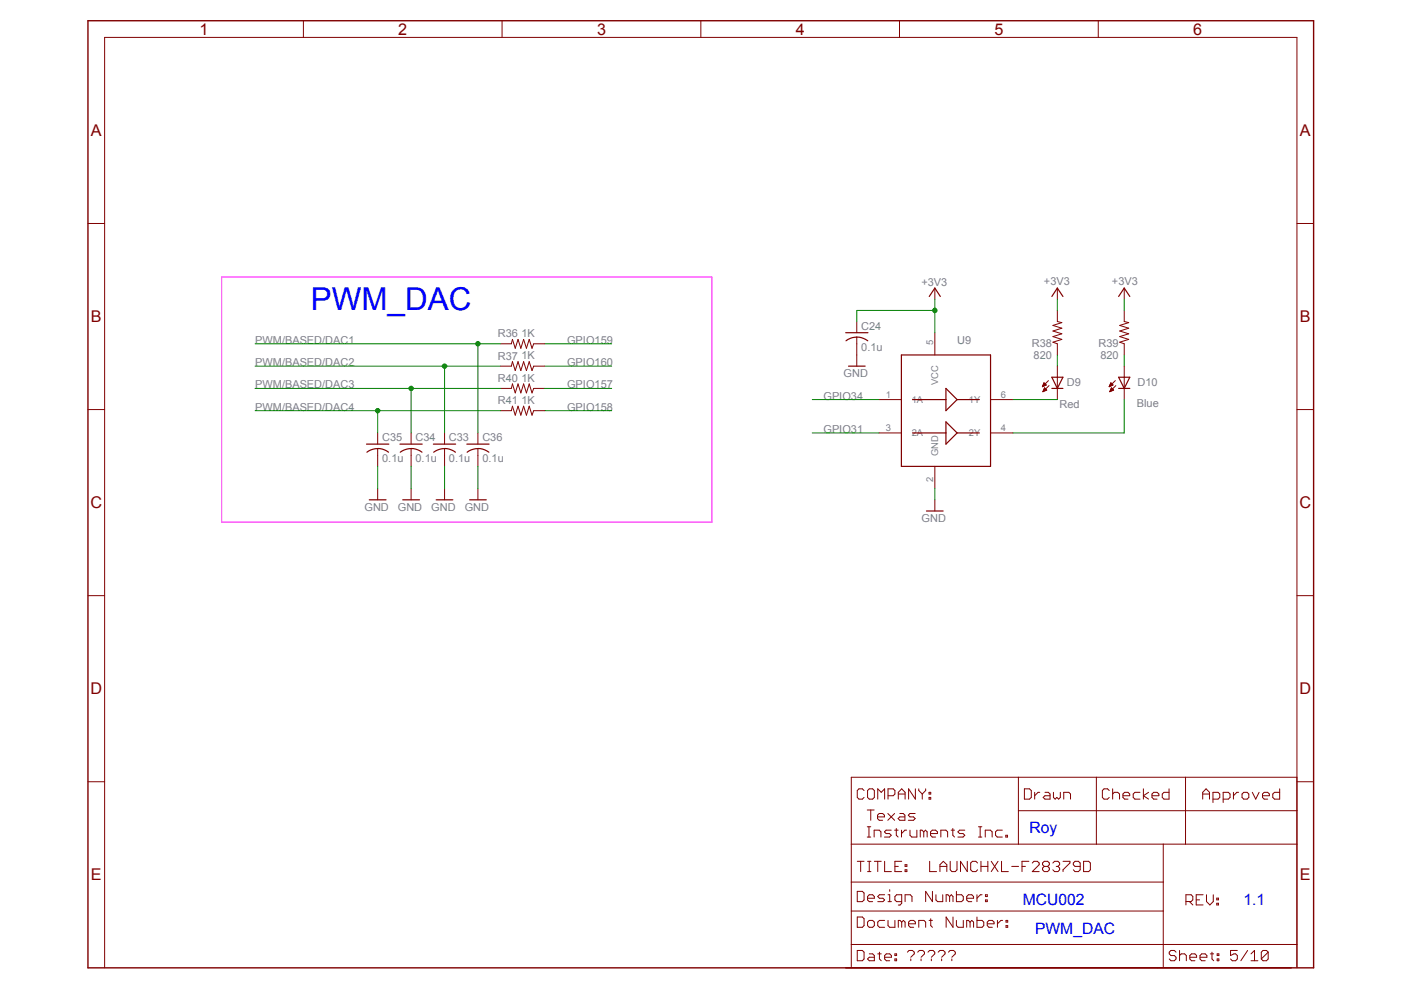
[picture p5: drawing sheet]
<svg xmlns="http://www.w3.org/2000/svg" width="297mm" height="210mm" viewBox="0 0 297 210" stroke-linecap="round" stroke-linejoin="round" font-family="sans-serif">
<path d="M47 58.7h103.9v52h-103.9z" fill="none" stroke="#f0f" stroke-width=".21"/>
<g fill="none" stroke="#800000" stroke-width=".21">
<path d="M64.3 4.4v3.5M106.4 4.4v3.5M148.6 4.4v3.5M190.7 4.4v3.5M232.9 4.4v3.5M18.6 47.4h3.6M275 47.4h3.5M106.1 72.9h2.3l.2-.9 .6 1.8 .6-1.8 .6 1.8 .6-1.8 .6 1.8 .6-1.8 .6 1.8 .4-.9h2.3M106.1 77.6h2.3l.2-.9 .6 1.9 .6-1.9 .6 1.9 .6-1.9 .6 1.9 .6-1.9 .6 1.9 .4-1h2.3M181.7 68.2v2.3M181.7 71.5v6.1M198.2 61.1v2.4"/>
<path d="M198.2 70.5v4.8M224.2 61.1v2.4M224.2 65.8v2.4l.9 .2-1.9 .6 1.9 .6-1.9 .6 1.9 .6-1.9 .6 1.9 .6-1.9 .6 1 .3v2.4M224.2 77.6v7.1M238.4 61.1v2.4M238.4 65.8v2.4l.9 .2-1.9 .6 1.9 .6-1.9 .6 1.9 .6-1.9 .6 1.9 .6-1.9 .6 1 .3v2.4M238.4 77.6v7.1M18.6 86.8h3.6M80.1 91.8v2.4M80.1 95.1v3.8M87.2 91.8v2.4M87.2 95.1v3.8"/>
<path d="M94.3 91.8v2.4M94.3 95.1v3.8M101.3 91.8v2.4M101.3 95.1v3.8M106.1 82.4h2.3l.2-1 .6 1.9 .6-1.9 .6 1.9 .6-1.9 .6 1.9 .6-1.9 .6 1.9 .4-.9h2.3M106.1 87.1h2.3l.2-1 .6 1.9 .6-1.9 .6 1.9 .6-1.9 .6 1.9 .6-1.9 .6 1.9 .4-.9h2.3M186.4 84.7h4.7M186.4 91.8h4.7M198.2 98.9v4.7M210 84.7h4.7M210 91.8h4.7M221 81.9h.2"/>
<path d="M221.1 81.8h.4M221.1 81.7h.7M221.1 83h.2M221.2 81.6h.5M221.2 82.9h.3M221.2 81.4h.4M221.2 82.8h.6M221.3 81.3h.2M221.3 82.6h.6M221.3 81.2h.1M221.3 82.5h.5M221.3 81.2l.5 .4-.8 .4z"/>
<path d="M221.4 82.4h.3M221.4 82.3h.2M221.5 82.2l.4 .5-.8 .4zM222.3 80.7l-1.3 1.3M222.4 81.8l-1.3 1.3M235.2 81.9h.2M235.3 81.8h.4M235.3 81.7h.6M235.3 83h.2M235.4 81.6h.5M235.4 82.9h.3M235.4 81.4h.4"/>
<path d="M235.4 82.8h.6M235.5 81.3h.2M235.5 82.6h.6M235.5 81.2h.1M235.5 82.5h.5M235.5 81.2l.5 .4-.8 .4zM235.6 82.4h.2M235.6 82.3h.1M235.6 82.2l.5 .5-.8 .4zM236.5 80.7l-1.3 1.3M236.6 81.8l-1.3 1.3M275 86.8h3.5"/>
<path d="M80.1 103.6v2.4M87.2 103.6v2.4M94.3 103.6v2.4M101.3 103.6v2.4M198.2 106v2.3M18.6 126.3h3.6M275 126.3h3.5M18.6 165.7h3.6M180.5 179h94.5M183.2 167.6l-.4-.3h-.7l-.3 .3v1.5l.3 .3h.7l.4-.3M183.9 171.7h1.4M183.9 177.5h.7"/>
<path d="M183.9 175.3h.7M184.2 175.3v2.2M184.3 167.3h.7l.4 .3v1.5l-.4 .3h-.7l-.4-.3v-1.5zM184.6 171.7v2.2M186.1 173.2h1.4v-.4l-.4-.3h-.7l-.3 .3v.8l.3 .3h.7M186.8 177.5v-1.1l-.4-.4h-1.1v1.5M187.6 169.4v-2.1l-.8 .7-.7-.7v2.1M188.2 172.5l1.5 1.4M188.3 168.7h1.1l.3-.3v-.8l-.3-.3h-1.1v2.1M189 176h-1.1l-.4 .4 .4 .3h.7l.4 .4-.4 .4h-1.1M189.7 176h.7M189.7 172.5l-1.5 1.4"/>
<path d="M190 175.7v1.4l.4 .4M190.5 168.4h1.4M190.8 172.5h.7l.4 .3v1.1h-1.1l-.4-.3 .4-.4h1.1M191.1 176v1.5M191.9 169.4v-1.4l-.7-.7-.7 .7v1.4M192.2 176h-.3l-.8 .7M194 172.5h-1.1l-.3 .3 .3 .4h.8l.3 .4-.3 .3h-1.1M194.1 167.3v2.1l-1.5-2.1v2.1M194.4 176v1.5h-1.1l-.4-.4v-1.1M194.8 167.3v.3l.7 .8M195.5 168.4v1M195.9 176.4l-.4-.4h-.4v1.5"/>
<path d="M195.9 176.4v1.1M195.9 176.4l.3-.4 .4 .4v1.1M196.3 167.3v.3l-.8 .8M197 168h.3v.4h-.3zM197 169.1h.3v.3h-.3zM197.3 176.7h1.5v-.3l-.4-.4h-.7l-.4 .4v.7l.4 .4h.7M200.9 177.5v-1.1l-.3-.4h-1.1v1.5M201.7 176h.7M202 175.7v1.4l.4 .4M204.6 176h-1.1l-.4 .4 .4 .3h.7l.4 .4-.4 .4h-1.1M207.5 177.5h.7M207.5 175.3h.7"/>
<path d="M207.8 175.3v2.2M210.4 177.5v-1.1l-.4-.4h-1.1v1.5M212.5 176h-1.1l-.3 .4v.7l.3 .4h1.1M213.3 177.1h.3v.4h-.3zM215.9 164.8v14.2M215.9 171.9h59.1M217.2 167.3h1.1l.4 .3v1.5l-.4 .3h-1.1zM219.4 168v1.4M220.5 168h-.4l-.7 .7M221.6 168h.7l.3 .4v1h-1l-.4-.3 .4-.4h1M223.4 168v1.1l.3 .3 .4-.3 .4 .3 .3-.3v-1.1M225.5 169.4v-1.4h1.1l.4 .4v1"/>
<path d="M232.5 164.8v14.2M235.2 167.6l-.4-.3h-.7l-.4 .3v1.5l.4 .3h.7l.4-.3M235.9 168.4l.4-.4h.7l.4 .4v1M235.9 167.3v2.1M238.1 168.7h1.4v-.3l-.3-.4h-.8l-.3 .4v.7l.3 .3h.8M241.7 168h-1.1l-.3 .4v.7l.3 .3h1.1M242.4 167.3v2.1M243.5 168l-1.1 .7 1.1 .7M244.2 168.7h1.5v-.3l-.4-.4h-.7l-.4 .4v.7l.4 .3h.7M246.6 179v26M247.9 167.3v2.1h-1.1l-.4-.3v-.7l.4-.4h1.1M251.4 164.8v14.2"/>
<path d="M255 168.4h1.4M256.4 169.4v-1.4l-.7-.7-.7 .7v1.4M257.2 169.4h1.1l.3-.3v-.7l-.3-.4h-1.1v2.2M259.3 169.4h1.1l.4-.3v-.7l-.4-.4h-1.1v2.2M261.5 168v1.4M262.6 168h-.4l-.7 .7M263.3 168.4l.4-.4h.7l.4 .4v.7l-.4 .3h-.7l-.4-.3zM265.5 168l.7 1.4 .8-1.4M267.7 168.7h1.4v-.3l-.3-.4h-.8l-.3 .4v.7l.3 .3h.8M271.3 167.3v2.1h-1.1l-.3-.3v-.7l.3-.4h1.1M275 165.7h3.5M275 164.8h-94.5v40.2"/>
<path d="M180.5 193.2h66.1M180.5 187h66.1M181.8 189h1l.4 .3v1.5l-.4 .4h-1zM181.8 194.4h1l.4 .4v1.5l-.4 .3h-1zM181.8 182.6h1.4M182.5 182.6v2.2M183.9 190.5h1.5v-.4l-.4-.4h-.7l-.4 .4v.7l.4 .4h.7M183.9 182.6h.8M183.9 184.8h.8M184.3 195.1h.7l.4 .4v.8l-.4 .3h-.7l-.4-.3v-.8zM184.3 182.6v2.2M185.4 182.6h1.4"/>
<path d="M186.1 182.6v2.2M187.6 182.6v2.2h1.4M187.6 195.1h-1.1l-.4 .4v.8l.4 .3h1.1M187.6 189.7h-1.1l-.4 .4 .4 .4h.7l.4 .3-.4 .4h-1.1M188.3 189.7h.3v1.5M188.3 191.2h.7M188.6 188.6v.4M189.7 195.1v1.5h-1.1l-.3-.3v-1.2M189.7 183.7h.8M191.2 182.6h-1.5v2.2h1.5M191.2 195.5l.3-.4 .4 .4v1.1M191.2 195.5v1.1"/>
<path d="M191.2 191.2h-1.1l-.4-.4v-.7l.4-.4h1.1v1.8l-.4 .4h-.3M191.2 195.5l-.4-.4h-.3v1.5M191.9 184.4h.4v.4h-.4zM191.9 183.3h.4v.4h-.4zM192.6 195.9h1.5v-.4l-.4-.4h-.7l-.4 .4v.8l.4 .3h.7M193.4 191.2v-1.1l-.4-.4h-1.1v1.5M194.8 196.6v-1.5h1.1l.4 .4v1.1M197 195.1h.7M197.1 182.6v2.2h1.5M197.3 194.8v1.5l.4 .3M197.7 189v2.2l-1.4-2.2v2.2M198.4 189.7v1.1l.4 .4h1.1v-1.5"/>
<path d="M199.3 183.7h1.4M199.3 184.8v-1.5l.7-.7 .7 .7v1.5M201.3 190.1l.4-.4 .4 .4v1.1M201.3 190.1v1.1M201.3 190.1l-.3-.4h-.4v1.5M202.1 194.4v2.2l-1.5-2.2v2.2M202.8 189v2.2h1.1l.3-.4v-.7l-.3-.4h-1.1M202.9 182.6v1.8l-.4 .4h-.7l-.3-.4v-1.8M204.2 195.1v1.5h-1.1l-.3-.3v-1.2M205 190.5h1.4v-.4l-.4-.4h-.7l-.3 .4v.7l.3 .4h.7M205.1 182.6v2.2l-1.5-2.2v2.2M205.7 195.5l-.4-.4h-.3v1.5"/>
<path d="M205.7 195.5v1.1M205.7 195.5l.3-.4 .4 .4v1.1M207.1 194.4v2.2h1.1l.4-.3v-.8l-.4-.4h-1.1M207.1 189.7v1.5M207.3 183l-.4-.4h-.7l-.4 .4v1.4l.4 .4h.7l.4-.4M208 183.7h1.4M208 182.6v2.2M208.2 189.7h-.3l-.8 .8M208.9 189.7h.4v.4h-.4zM208.9 190.8h.4v.4h-.4zM209.3 195.9h1.5v-.4l-.4-.4h-.7l-.4 .4v.8l.4 .3h.7M209.4 182.6v2.2"/>
<path d="M210.2 182.6l1.4 2.2M211.5 195.1v1.5M211.6 182.6l-1.4 2.2M212.3 182.6v2.2h1.5M212.6 195.1h-.4l-.7 .8M213.3 196.3h.4v.3h-.4zM213.3 195.1h.4v.4h-.4zM214.5 183.7h1.5M216.7 183.7h.7M218.1 182.6h-1.4v2.2M218.9 183l.3-.4h.7l.4 .4v.3l-1.4 1.5h1.4M221.4 183.7h.7"/>
<path d="M221.4 183.7l-.4 .4v.3l.4 .4h.7l.4-.4v-.3l-.4-.4M222.1 183.7l.4-.4v-.3l-.4-.4h-.7l-.4 .4v.3l.4 .4M223.2 183l.4-.4h.7l.4 .4v.3l-.4 .4M223.9 183.7h.4M224.3 183.7l.4 .4v.3l-.4 .4h-.7l-.4-.4M225.4 182.6h1.4v.4l-1.4 1.4v.4M229 183.7h-1.1l-.3-.4v-.3l.3-.4h.7l.4 .4v1.4l-.4 .4h-.7l-.3-.4M229.7 182.6h1.1l.4 .4v1.4l-.4 .4h-1.1zM251.4 191.1h1.1l.4-.3v-.7l-.4-.4h-1.1v2.2M252.2 191.1l.7 .8M253.6 190.8h.7M255.1 189.7h-1.5v2.2h1.5"/>
<path d="M255.8 189.7v1.4l.7 .8 .7-.8v-1.4M258 191.5h.3v.4h-.3zM258 190.4h.3v.4h-.3zM22.2 205.2v-197.3h252.8v197.3M179.3 205.2h94.5M180.5 200.3h94.5M181.8 201.5h1l.4 .4v1.4l-.4 .4h-1zM184.3 202.2h.7l.4 .4v1.1h-1.1l-.4-.4 .4-.3h1.1M186.1 202.2h.7M186.5 201.9v1.4l.3 .4M187.6 203h1.4v-.4l-.4-.4h-.7l-.3 .4v.7l.3 .4h.7M189.7 203.3h.4v.4h-.4z"/>
<path d="M189.7 202.2h.4v.4h-.4zM192.4 201.9l.3-.4h.8l.3 .4v.3l-.7 .8M193.1 203.3v.4M194.6 201.9l.3-.4h.7l.4 .4v.3l-.7 .8M195.3 203.3v.4M196.7 201.9l.4-.4h.7l.4 .4v.3l-.7 .8M197.5 203.3v.4M198.9 201.9l.4-.4h.7l.4 .4v.3l-.8 .8M199.6 203.3v.4M201.1 201.9l.3-.4h.8l.3 .4v.3l-.7 .8M201.8 203.3v.4M249.3 201.9l-.3-.4h-.7l-.4 .4v.3l.4 .4h.7l.3 .4v.3l-.3 .4h-.7l-.4-.4"/>
<path d="M250.1 202.6l.3-.4h.8l.3 .4v1.1M250.1 201.5v2.2M252.3 203h1.4v-.4l-.4-.4h-.7l-.3 .4v.7l.3 .4h.7M254.4 203h1.5v-.4l-.4-.4h-.7l-.4 .4v.7l.4 .4h.7M256.6 202.2h.7M257 201.9v1.4l.3 .4M258.1 203.3h.3v.4h-.3zM258.1 202.2h.3v.4h-.3zM262.3 201.5h-1.4v1.1l.7-.4h.4l.3 .4v.7l-.3 .4h-.7l-.4-.4M264.5 201.5l-1.4 2.2M265.2 203.7h1.5M265.2 202.2l.8-.7v2.2"/>
<path d="M268.9 201.9l-.4-.4h-.7l-.4 .4v1.4M268.9 201.9l-1.5 1.4M268.9 201.9v1.4l-.4 .4h-.7l-.4-.4"/>
</g>
<g fill="none" stroke="#800000" stroke-width=".25">
<path d="M179.3 70.5h4.7M179.4 72.3a3.8 3.8 0 0 1 4.6 0M179.9 77.6h3.5M191.1 75.3h18.9v23.6h-18.9zM199.4 62.9l-1.2-1.8-1.2 1.8M223 80h2.4l-1.2 2.4zM225.4 62.9l-1.2-1.8-1.2 1.8M237.2 80h2.3l-1.1 2.4zM239.5 62.9l-1.1-1.8-1.2 1.8M77.7 94.2h4.7M77.8 95.9a3.8 3.8 0 0 1 4.6 0M84.8 94.2h4.7"/>
<path d="M84.9 95.9a3.8 3.8 0 0 1 4.6 0M91.9 94.2h4.7M91.9 95.9a3.8 3.8 0 0 1 4.7 0M99 94.2h4.7M99 95.9a3.8 3.8 0 0 1 4.7 0M193.5 84.7h7.1M193.5 91.8h7.1M200.6 82.4l2.3 2.3-2.3 2.4zM200.6 89.4l2.3 2.4-2.3 2.4zM202.9 84.7h4.7M202.9 91.8h4.7M223 82.4h2.4"/>
<path d="M237.2 82.4h2.3M78.3 106h3.6M85.4 106h3.5M92.5 106h3.5M99.6 106h3.5M196.4 108.3h3.6M179.3 205.2h94.5"/>
</g>
<path d="M18.6 4.4h259.9v200.8h-259.9z" fill="none" stroke="#800000" stroke-width=".3"/>
<path d="M198.2 63.5v7M198.2 65.8h-16.5v2.4M80.1 98.9v4.7M87.2 98.9v4.7M94.3 98.9v4.7M101.3 98.9v4.7M198.2 103.6v2.4" fill="none" stroke="#008000" stroke-width=".21"/>
<circle cx="198.2" cy="65.8" r=".46" fill="#008000"/>
<g fill="none" stroke="#008000" stroke-width=".21">
<path d="M54.1 72.9h52M101.3 72.9v18.9M224.2 63.5v2.3M224.2 75.3v2.3M238.4 63.5v2.3M238.4 75.3v2.3M172.2 84.7h14.2M214.7 84.7h9.5M238.4 84.7v7.1h-23.7"/>
<circle cx="198.2" cy="65.8" r=".46"/>
</g>
<circle cx="101.3" cy="72.9" r=".46" fill="#008000"/>
<g fill="none" stroke="#008000" stroke-width=".21">
<path d="M54.1 77.6h52M94.3 77.6v14.2"/>
<circle cx="101.3" cy="72.9" r=".46"/>
</g>
<circle cx="94.3" cy="77.6" r=".46" fill="#008000"/>
<g fill="none" stroke="#008000" stroke-width=".21">
<path d="M54.1 82.4h52M87.2 82.4v9.4"/>
<circle cx="94.3" cy="77.6" r=".46"/>
</g>
<circle cx="87.2" cy="82.4" r=".46" fill="#008000"/>
<g fill="none" stroke="#008000" stroke-width=".21">
<path d="M54.1 87.1h52M80.1 87.1v4.7"/>
<circle cx="87.2" cy="82.4" r=".46"/>
</g>
<circle cx="80.1" cy="87.1" r=".46" fill="#008000"/>
<g fill="none" stroke="#008000" stroke-width=".21">
<path d="M115.5 72.9h14.2M115.5 77.6h14.2M115.5 82.4h14.2M115.5 87.1h14.2M172.2 91.8h14.2"/>
<circle cx="80.1" cy="87.1" r=".46"/>
</g>
<text font-size="6.7" fill="#00f" x="65.9" y="65.8">PWM_DAC</text>
<g font-size="3.4" fill="#800000">
<text x="42.3" y="7.4">1</text>
<text x="84.4" y="7.4">2</text>
<text x="126.6" y="7.4">3</text>
<text x="168.7" y="7.4">4</text>
<text x="210.8" y="7.4">5</text>
<text x="253" y="7.4">6</text>
<text x="19.3" y="28.9">A</text>
<text x="275.6" y="28.9">A</text>
<text x="19.3" y="68.3">B</text>
<text x="275.6" y="68.3">B</text>
<text x="19.2" y="107.8">C</text>
<text x="275.5" y="107.8">C</text>
<text x="19.2" y="147.2">D</text>
<text x="275.5" y="147.2">D</text>
<text x="19.3" y="186.7">E</text>
<text x="275.6" y="186.7">E</text>
</g>
<g font-size="3.3" fill="#00f">
<text x="218.3" y="176.6">Roy</text>
<text x="216.9" y="192">MCU002</text>
<text x="263.6" y="192">1.1</text>
<text x="219.5" y="198.1">PWM_DAC</text>
</g>
<g font-size="2.3" fill="#808080">
<text x="195.4" y="60.6">+3V3</text>
<text x="221.3" y="60.4">+3V3</text>
<text x="235.8" y="60.4">+3V3</text>
<text x="105.6" y="71.5">R36</text>
<text x="110.6" y="71.5">1K</text>
<text x="182.6" y="69.9">C24</text>
<text x="54.1" y="72.9">PWM/BASED/DAC1</text>
<text x="54.1" y="77.6">PWM/BASED/DAC2</text>
<text x="105.6" y="76.2">R37</text>
<text x="110.6" y="76.2">1K</text>
<text x="120.2" y="72.9">GPIO159</text>
<text x="120.2" y="77.6">GPIO160</text>
<text x="182.6" y="74.4">0.1u</text>
<text x="202.9" y="72.9">U9</text>
<text x="218.8" y="73.6">R38</text>
<text x="219.1" y="76.2">820</text>
<text x="232.9" y="73.6">R39</text>
<text x="233.3" y="76.2">820</text>
<text x="54.1" y="82.4">PWM/BASED/DAC3</text>
<text x="105.6" y="81">R40</text>
<text x="110.6" y="80.9">1K</text>
<text x="120.2" y="82.4">GPIO157</text>
<text x="178.9" y="80">GND</text>
<text x="226.2" y="81.9">D9</text>
<text x="241.2" y="81.9">D10</text>
<text x="54.1" y="87.1">PWM/BASED/DAC4</text>
<text x="105.6" y="85.7">R41</text>
<text x="110.6" y="85.7">1K</text>
<text x="120.2" y="87.1">GPIO158</text>
<text x="174.6" y="84.7">GPIO34</text>
<text x="224.7" y="86.5">Red</text>
<text x="241" y="86.2">Blue</text>
<text x="81" y="93.6">C35</text>
<text x="88.1" y="93.6">C34</text>
<text x="95.2" y="93.6">C33</text>
<text x="102.3" y="93.6">C36</text>
<text x="174.6" y="91.8">GPIO31</text>
<text x="81" y="98.1">0.1u</text>
<text x="88.1" y="98.1">0.1u</text>
<text x="95.2" y="98.1">0.1u</text>
<text x="102.3" y="98.1">0.1u</text>
<text x="77.3" y="108.3">GND</text>
<text x="84.3" y="108.3">GND</text>
<text x="91.4" y="108.3">GND</text>
<text x="98.5" y="108.3">GND</text>
<text x="195.4" y="110.7">GND</text>
</g>
<g font-size="2" fill="#808080">
<text x="197.9" y="73.1" transform="rotate(-90 197.9 73.1)">5</text>
<text x="198.9" y="81.7" transform="rotate(-90 198.9 81.7)">VCC</text>
<text x="187.8" y="84.4">1</text>
<text x="193.3" y="85.4">1A</text>
<text x="205.4" y="85.4">1Y</text>
<text x="212.2" y="84.4">6</text>
<text x="187.8" y="91.5">3</text>
<text x="193.3" y="92.5">2A</text>
<text x="205.4" y="92.5">2Y</text>
<text x="212.2" y="91.5">4</text>
<text x="198.9" y="96.7" transform="rotate(-90 198.9 96.7)">GND</text>
<text x="197.9" y="102.2" transform="rotate(-90 197.9 102.2)">2</text>
</g>
</svg>
